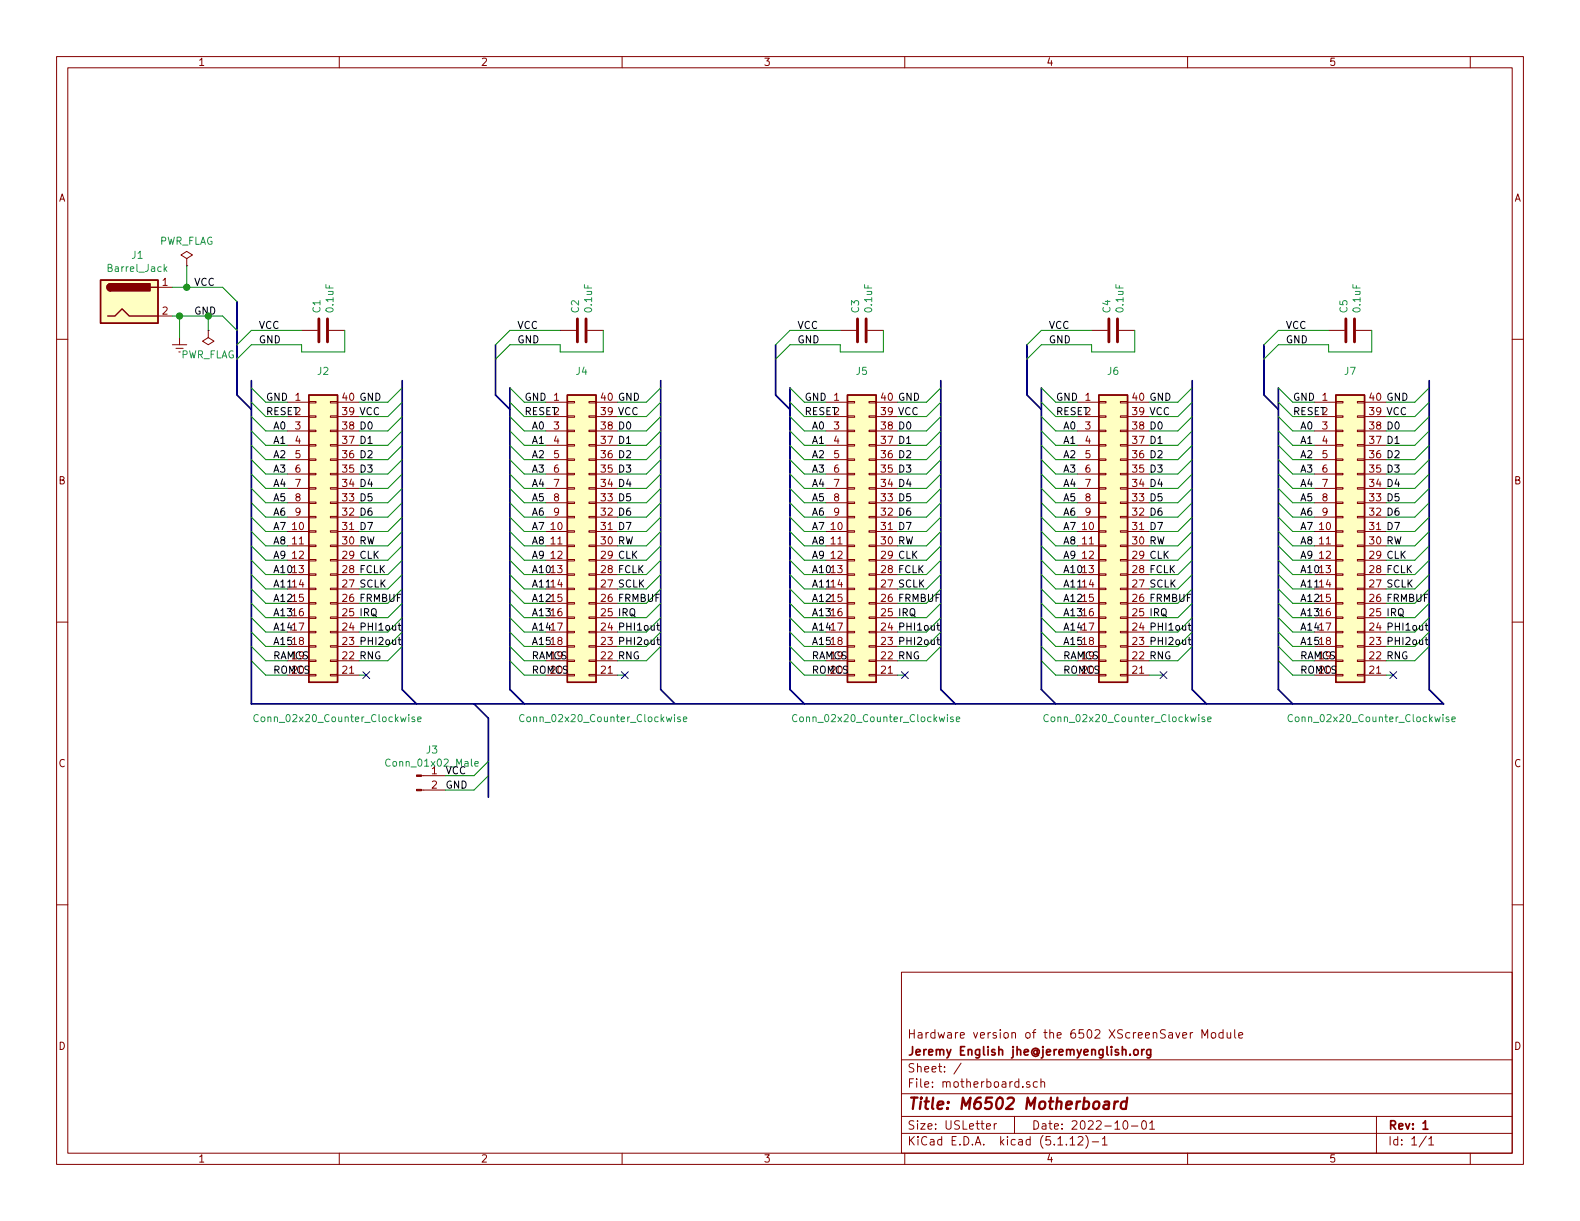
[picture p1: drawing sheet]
<svg xmlns="http://www.w3.org/2000/svg" width="279mm" height="216mm" viewBox="0 0 279 216" stroke-linecap="round" stroke-linejoin="round" font-family="sans-serif">
<g fill="none" stroke="#840000" stroke-width=".18">
<path d="M10 10h259.4v195.9h-259.4zM12 12h255.4v191.9h-255.4zM60 10v2M110 10v2M160 10v2M210 10v2M260 10v2M10 60h2M27.9 50.8h2.6M27.9 55.9h2.6M31.7 59.7v1.3M33 45.7l1-.6-1-.6-1 .6 1 .6v1.3"/>
<path d="M33 47h.1M36.8 58.4v1.3l1 .6-1 .7-1-.7 1-.6M36.8 58.4h.1M53.3 58.4h2.8M58.2 58.4h2.8M99.1 58.4h2.8M103.9 58.4h2.8M148.6 58.4h2.8M153.4 58.4h2.8M193 58.4h2.8M197.9 58.4h2.8M234.9 58.4h2.8"/>
<path d="M239.8 58.4h2.8M267.4 60h2M30.5 61h2.5M31.1 61.6h1.3M50.8 71.1h3.8M50.8 73.7h3.8M50.8 76.2h3.8M50.8 78.7h3.8M54.6 78.6h1.3v.3h-1.3zM54.6 76.1h1.3v.2h-1.3zM54.6 73.5h1.3v.3h-1.3zM54.6 71h1.3v.2h-1.3z"/>
<path d="M58.4 78.6h1.3v.3h-1.3zM58.4 76.1h1.3v.2h-1.3zM58.4 73.5h1.3v.3h-1.3zM58.4 71h1.3v.2h-1.3zM59.7 71.1h3.8M59.7 73.7h3.8M59.7 76.2h3.8M59.7 78.7h3.8M96.5 71.1h3.8M96.5 73.7h3.8M96.5 76.2h3.8M96.5 78.7h3.8"/>
<path d="M100.3 78.6h1.3v.3h-1.3zM100.3 76.1h1.3v.2h-1.3zM100.3 73.5h1.3v.3h-1.3zM100.3 71h1.3v.2h-1.3zM104.1 78.6h1.3v.3h-1.3zM104.1 76.1h1.3v.2h-1.3zM104.1 73.5h1.3v.3h-1.3zM104.1 71h1.3v.2h-1.3zM105.4 71.1h3.8M105.4 73.7h3.8M105.4 76.2h3.8M105.4 78.7h3.8"/>
<path d="M146 71.1h3.9M146 73.7h3.9M146 76.2h3.9M146 78.7h3.9M149.9 78.6h1.2v.3h-1.2zM149.9 76.1h1.2v.2h-1.2zM149.9 73.5h1.2v.3h-1.2zM149.9 71h1.2v.2h-1.2zM153.7 78.6h1.2v.3h-1.2zM153.7 76.1h1.2v.2h-1.2zM153.7 73.5h1.2v.3h-1.2zM153.7 71h1.2v.2h-1.2z"/>
<path d="M154.9 71.1h3.8M154.9 73.7h3.8M154.9 76.2h3.8M154.9 78.7h3.8M190.5 71.1h3.8M190.5 73.7h3.8M190.5 76.2h3.8M190.5 78.7h3.8M194.3 78.6h1.3v.3h-1.3zM194.3 76.1h1.3v.2h-1.3zM194.3 73.5h1.3v.3h-1.3zM194.3 71h1.3v.2h-1.3z"/>
<path d="M198.1 78.6h1.3v.3h-1.3zM198.1 76.1h1.3v.2h-1.3zM198.1 73.5h1.3v.3h-1.3zM198.1 71h1.3v.2h-1.3zM199.4 71.1h3.8M199.4 73.7h3.8M199.4 76.2h3.8M199.4 78.7h3.8M232.4 71.1h3.8M232.4 73.7h3.8M232.4 76.2h3.8M232.4 78.7h3.8"/>
<path d="M236.2 78.6h1.3v.3h-1.3zM236.2 76.1h1.3v.2h-1.3zM236.2 73.5h1.3v.3h-1.3zM236.2 71h1.3v.2h-1.3zM240 78.6h1.3v.3h-1.3zM240 76.1h1.3v.2h-1.3zM240 73.5h1.3v.3h-1.3zM240 71h1.3v.2h-1.3zM241.3 71.1h3.8M241.3 73.7h3.8M241.3 76.2h3.8M241.3 78.7h3.8"/>
<path d="M50.8 94h3.8M50.8 96.5h3.8M50.8 99.1h3.8M50.8 91.4h3.8M50.8 88.9h3.8M50.8 86.4h3.8M50.8 83.8h3.8M50.8 81.3h3.8M54.6 98.9h1.3v.3h-1.3zM54.6 96.4h1.3v.2h-1.3zM54.6 91.3h1.3v.3h-1.3zM54.6 88.8h1.3v.2h-1.3z"/>
<path d="M54.6 86.2h1.3v.3h-1.3zM54.6 83.7h1.3v.2h-1.3zM54.6 93.9h1.3v.2h-1.3zM54.6 81.2h1.3v.2h-1.3zM58.4 98.9h1.3v.3h-1.3zM58.4 96.4h1.3v.2h-1.3zM58.4 91.3h1.3v.3h-1.3zM58.4 88.8h1.3v.2h-1.3zM58.4 86.2h1.3v.3h-1.3zM58.4 83.7h1.3v.2h-1.3zM58.4 93.9h1.3v.2h-1.3zM58.4 81.2h1.3v.2h-1.3z"/>
<path d="M59.7 94h3.8M59.7 96.5h3.8M59.7 99.1h3.8M59.7 91.4h3.8M59.7 88.9h3.8M59.7 86.4h3.8M59.7 83.8h3.8M59.7 81.3h3.8M96.5 94h3.8M96.5 96.5h3.8M96.5 99.1h3.8M96.5 91.4h3.8"/>
<path d="M96.5 88.9h3.8M96.5 86.4h3.8M96.5 83.8h3.8M96.5 81.3h3.8M100.3 98.9h1.3v.3h-1.3zM100.3 96.4h1.3v.2h-1.3zM100.3 91.3h1.3v.3h-1.3zM100.3 88.8h1.3v.2h-1.3zM100.3 86.2h1.3v.3h-1.3zM100.3 83.7h1.3v.2h-1.3zM100.3 93.9h1.3v.2h-1.3zM100.3 81.2h1.3v.2h-1.3z"/>
<path d="M104.1 98.9h1.3v.3h-1.3zM104.1 96.4h1.3v.2h-1.3zM104.1 91.3h1.3v.3h-1.3zM104.1 88.8h1.3v.2h-1.3zM104.1 86.2h1.3v.3h-1.3zM104.1 83.7h1.3v.2h-1.3zM104.1 93.9h1.3v.2h-1.3zM104.1 81.2h1.3v.2h-1.3zM105.4 94h3.8M105.4 96.5h3.8M105.4 99.1h3.8M105.4 91.4h3.8"/>
<path d="M105.4 88.9h3.8M105.4 86.4h3.8M105.4 83.8h3.8M105.4 81.3h3.8M146 94h3.9M146 96.5h3.9M146 99.1h3.9M146 91.4h3.9M146 88.9h3.9M146 86.4h3.9M146 83.8h3.9M146 81.3h3.9"/>
<path d="M149.9 98.9h1.2v.3h-1.2zM149.9 96.4h1.2v.2h-1.2zM149.9 91.3h1.2v.3h-1.2zM149.9 88.8h1.2v.2h-1.2zM149.9 86.2h1.2v.3h-1.2zM149.9 83.7h1.2v.2h-1.2zM149.9 93.9h1.2v.2h-1.2zM149.9 81.2h1.2v.2h-1.2zM153.7 98.9h1.2v.3h-1.2zM153.7 96.4h1.2v.2h-1.2zM153.7 91.3h1.2v.3h-1.2zM153.7 88.8h1.2v.2h-1.2z"/>
<path d="M153.7 86.2h1.2v.3h-1.2zM153.7 83.7h1.2v.2h-1.2zM153.7 93.9h1.2v.2h-1.2zM153.7 81.2h1.2v.2h-1.2zM154.9 94h3.8M154.9 96.5h3.8M154.9 99.1h3.8M154.9 91.4h3.8M154.9 88.9h3.8M154.9 86.4h3.8M154.9 83.8h3.8M154.9 81.3h3.8"/>
<path d="M190.5 94h3.8M190.5 96.5h3.8M190.5 99.1h3.8M190.5 91.4h3.8M190.5 88.9h3.8M190.5 86.4h3.8M190.5 83.8h3.8M190.5 81.3h3.8M194.3 98.9h1.3v.3h-1.3zM194.3 96.4h1.3v.2h-1.3zM194.3 91.3h1.3v.3h-1.3zM194.3 88.8h1.3v.2h-1.3z"/>
<path d="M194.3 86.2h1.3v.3h-1.3zM194.3 83.7h1.3v.2h-1.3zM194.3 93.9h1.3v.2h-1.3zM194.3 81.2h1.3v.2h-1.3zM198.1 98.9h1.3v.3h-1.3zM198.1 96.4h1.3v.2h-1.3zM198.1 91.3h1.3v.3h-1.3zM198.1 88.8h1.3v.2h-1.3zM198.1 86.2h1.3v.3h-1.3zM198.1 83.7h1.3v.2h-1.3zM198.1 93.9h1.3v.2h-1.3zM198.1 81.2h1.3v.2h-1.3z"/>
<path d="M199.4 94h3.8M199.4 96.5h3.8M199.4 99.1h3.8M199.4 91.4h3.8M199.4 88.9h3.8M199.4 86.4h3.8M199.4 83.8h3.8M199.4 81.3h3.8M232.4 94h3.8M232.4 96.5h3.8M232.4 99.1h3.8M232.4 91.4h3.8"/>
<path d="M232.4 88.9h3.8M232.4 86.4h3.8M232.4 83.8h3.8M232.4 81.3h3.8M236.2 98.9h1.3v.3h-1.3zM236.2 96.4h1.3v.2h-1.3zM236.2 91.3h1.3v.3h-1.3zM236.2 88.8h1.3v.2h-1.3zM236.2 86.2h1.3v.3h-1.3zM236.2 83.7h1.3v.2h-1.3zM236.2 93.9h1.3v.2h-1.3zM236.2 81.2h1.3v.2h-1.3z"/>
<path d="M240 98.9h1.3v.3h-1.3zM240 96.4h1.3v.2h-1.3zM240 91.3h1.3v.3h-1.3zM240 88.8h1.3v.2h-1.3zM240 86.2h1.3v.3h-1.3zM240 83.7h1.3v.2h-1.3zM240 93.9h1.3v.2h-1.3zM240 81.2h1.3v.2h-1.3zM241.3 94h3.8M241.3 96.5h3.8M241.3 99.1h3.8M241.3 91.4h3.8"/>
<path d="M241.3 88.9h3.8M241.3 86.4h3.8M241.3 83.8h3.8M241.3 81.3h3.8M10 110h2M50.8 101.6h3.8M50.8 104.1h3.8M50.8 106.7h3.8M50.8 109.2h3.8M50.8 111.8h3.8M50.8 114.3h3.8M50.8 116.8h3.8"/>
<path d="M50.8 119.4h3.8M54.6 101.5h1.3v.2h-1.3zM54.6 104h1.3v.3h-1.3zM54.6 106.6h1.3v.2h-1.3zM54.6 109.1h1.3v.2h-1.3zM54.6 111.6h1.3v.3h-1.3zM54.6 114.2h1.3v.2h-1.3zM54.6 116.7h1.3v.3h-1.3zM54.6 119.3h1.3v.2h-1.3zM58.4 101.5h1.3v.2h-1.3zM58.4 104h1.3v.3h-1.3zM58.4 106.6h1.3v.2h-1.3z"/>
<path d="M58.4 109.1h1.3v.2h-1.3zM58.4 111.6h1.3v.3h-1.3zM58.4 114.2h1.3v.2h-1.3zM58.4 116.7h1.3v.3h-1.3zM58.4 119.3h1.3v.2h-1.3zM59.7 101.6h3.8M59.7 104.1h3.8M59.7 106.7h3.8M59.7 109.2h3.8M59.7 111.8h3.8M59.7 114.3h3.8M59.7 116.8h3.8"/>
<path d="M59.7 119.4h3.8M96.5 101.6h3.8M96.5 104.1h3.8M96.5 106.7h3.8M96.5 109.2h3.8M96.5 111.8h3.8M96.5 114.3h3.8M96.5 116.8h3.8M96.5 119.4h3.8M100.3 101.5h1.3v.2h-1.3zM100.3 104h1.3v.3h-1.3zM100.3 106.6h1.3v.2h-1.3z"/>
<path d="M100.3 109.1h1.3v.2h-1.3zM100.3 111.6h1.3v.3h-1.3zM100.3 114.2h1.3v.2h-1.3zM100.3 116.7h1.3v.3h-1.3zM100.3 119.3h1.3v.2h-1.3zM104.1 101.5h1.3v.2h-1.3zM104.1 104h1.3v.3h-1.3zM104.1 106.6h1.3v.2h-1.3zM104.1 109.1h1.3v.2h-1.3zM104.1 111.6h1.3v.3h-1.3zM104.1 114.2h1.3v.2h-1.3zM104.1 116.7h1.3v.3h-1.3z"/>
<path d="M104.1 119.3h1.3v.2h-1.3zM105.4 101.6h3.8M105.4 104.1h3.8M105.4 106.7h3.8M105.4 109.2h3.8M105.4 111.8h3.8M105.4 114.3h3.8M105.4 116.8h3.8M105.4 119.4h3.8M146 101.6h3.9M146 104.1h3.9M146 106.7h3.9"/>
<path d="M146 109.2h3.9M146 111.8h3.9M146 114.3h3.9M146 116.8h3.9M146 119.4h3.9M149.9 101.5h1.2v.2h-1.2zM149.9 104h1.2v.3h-1.2zM149.9 106.6h1.2v.2h-1.2zM149.9 109.1h1.2v.2h-1.2zM149.9 111.6h1.2v.3h-1.2zM149.9 114.2h1.2v.2h-1.2zM149.9 116.7h1.2v.3h-1.2z"/>
<path d="M149.9 119.3h1.2v.2h-1.2zM153.7 101.5h1.2v.2h-1.2zM153.7 104h1.2v.3h-1.2zM153.7 106.6h1.2v.2h-1.2zM153.7 109.1h1.2v.2h-1.2zM153.7 111.6h1.2v.3h-1.2zM153.7 114.2h1.2v.2h-1.2zM153.7 116.7h1.2v.3h-1.2zM153.7 119.3h1.2v.2h-1.2zM154.9 101.6h3.8M154.9 104.1h3.8M154.9 106.7h3.8"/>
<path d="M154.9 109.2h3.8M154.9 111.8h3.8M154.9 114.3h3.8M154.9 116.8h3.8M154.9 119.4h3.8M190.5 101.6h3.8M190.5 104.1h3.8M190.5 106.7h3.8M190.5 109.2h3.8M190.5 111.8h3.8M190.5 114.3h3.8M190.5 116.8h3.8"/>
<path d="M190.5 119.4h3.8M194.3 101.5h1.3v.2h-1.3zM194.3 104h1.3v.3h-1.3zM194.3 106.6h1.3v.2h-1.3zM194.3 109.1h1.3v.2h-1.3zM194.3 111.6h1.3v.3h-1.3zM194.3 114.2h1.3v.2h-1.3zM194.3 116.7h1.3v.3h-1.3zM194.3 119.3h1.3v.2h-1.3zM198.1 101.5h1.3v.2h-1.3zM198.1 104h1.3v.3h-1.3zM198.1 106.6h1.3v.2h-1.3z"/>
<path d="M198.1 109.1h1.3v.2h-1.3zM198.1 111.6h1.3v.3h-1.3zM198.1 114.2h1.3v.2h-1.3zM198.1 116.7h1.3v.3h-1.3zM198.1 119.3h1.3v.2h-1.3zM199.4 101.6h3.8M199.4 104.1h3.8M199.4 106.7h3.8M199.4 109.2h3.8M199.4 111.8h3.8M199.4 114.3h3.8M199.4 116.8h3.8"/>
<path d="M199.4 119.4h3.8M232.4 101.6h3.8M232.4 104.1h3.8M232.4 106.7h3.8M232.4 109.2h3.8M232.4 111.8h3.8M232.4 114.3h3.8M232.4 116.8h3.8M232.4 119.4h3.8M236.2 101.5h1.3v.2h-1.3zM236.2 104h1.3v.3h-1.3zM236.2 106.6h1.3v.2h-1.3z"/>
<path d="M236.2 109.1h1.3v.2h-1.3zM236.2 111.6h1.3v.3h-1.3zM236.2 114.2h1.3v.2h-1.3zM236.2 116.7h1.3v.3h-1.3zM236.2 119.3h1.3v.2h-1.3zM240 101.5h1.3v.2h-1.3zM240 104h1.3v.3h-1.3zM240 106.6h1.3v.2h-1.3zM240 109.1h1.3v.2h-1.3zM240 111.6h1.3v.3h-1.3zM240 114.2h1.3v.2h-1.3zM240 116.7h1.3v.3h-1.3z"/>
<path d="M240 119.3h1.3v.2h-1.3zM241.3 101.6h3.8M241.3 104.1h3.8M241.3 106.7h3.8M241.3 109.2h3.8M241.3 111.8h3.8M241.3 114.3h3.8M241.3 116.8h3.8M241.3 119.4h3.8M267.4 110h2M74.5 139.7h4.2M74.5 137.2h4.2"/>
<path d="M10 160h2M267.4 160h2M159.4 171.9h108v32h-108zM159.4 197.4h108M159.4 193.4h108M159.4 187.4h108M170 188l-1.3 1.9M174.4 199.2l.8-.2-.1-.2-.4-.1-.3 .2 .1 .7h.6M175.8 198.7v1M176.2 198.7l-.3 .1-.1 .2M179.4 197.4v3M182.1 191.3a.37 .37 0 0 0-.6 .2l.1 .2 .5 .1 .1 .2-.3 .3-.4-.1"/>
<path d="M183.4 191.3h-.4l-.3 .2 .1 .6 .2 .2 .4-.1M184.1 191.4v-.1a.37 .37 0 0 1 .6 .2v.8M184.1 190.8v1.5M198.8 198.2h.3a.94 .94 0 0 1 0 1.5 .8 .8 0 0 1-.6-.7 .8 .8 0 0 1 .3-.8zM200.1 199.1h1.1M202 198.3l.4-.1a.94 .94 0 0 1 0 1.5 .82 .82 0 0 1-.4-1.4zM203.3 198.6l.4-.4v1.5M203.3 199.7h.9M210.5 182.6v1M210.9 182.6l-.4 .3M212.5 183.6v-1.5l.6 1 .5-1v1.5M214.3 182.7l.2-.1 .4 .1v.7l-.2 .2-.4-.2z"/>
<path d="M216.3 182.7l-.5-.1-.3 .3 .1 .5 .2 .2 .5-.1M216.3 182.1v1.5M217 182.6v.9l.4 .1 .2-.2M217.6 182.6v1M218.3 182.1v1.3l.2 .2M219 183.1l.8-.2-.1-.2-.4-.1-.3 .2 .1 .7h.6M243.4 197.4v6.5M60 203.9v2M110 203.9v2M159.4 200.4h108M160 203.9v2M189.2 201.4l.5-.4v1.5"/>
<path d="M189.2 202.5h.9M190.7 201.1l.2-.1h.3l.2 .1 .1 .3-.9 1.1h.9M192 200.8a1.71 1.71 0 0 1 0 2.2M193.1 201.9h1.2M194.9 201.4l.5-.4v1.5M194.9 202.5h.9M210 203.9v2M252.2 200.9l-1.2 1.9M252.7 201.4l.4-.4v1.5M252.7 202.5h.8M260 203.9v2"/>
</g>
<path d="M200.6 185.7l.2-.1 .4 .1v.7l-.2 .2-.4-.2zM201.9 185.6v1M202.3 185.6l-.4 .3M203.5 185.6v1.2l-.3 .3-.4-.1M203.5 185.6h-.5l-.2 .3 .1 .6h.6M251.6 198.6l.5-.4v1.5M251.6 199.7h.9" fill="none" stroke="#840000" stroke-width=".3"/>
<path d="M195.3 194.8h.8l-.1 1.3M196.1 195.2l-.6 .1a.4 .4 0 0 0-.4 .4 .4 .4 0 0 0 .3 .4l.6-.1M197.1 194.8l-.1 1.3M197.7 194.8a.54 .54 0 0 0-.6 .3M199.2 194.8a.68 .68 0 0 0-1 .3v.6l.1 .3 .2 .1 .6-.1M199.3 194.1l-.2 2" fill="none" stroke="#840000" stroke-width=".41"/>
<path d="M56.4 56.4v4.1M57.9 56.4v4.1M102.1 56.4v4.1M103.6 56.4v4.1M151.6 56.4v4.1M153.2 56.4v4.1M196.1 56.4v4.1M197.6 56.4v4.1M238 56.4v4.1M239.5 56.4v4.1" fill="none" stroke="#840000" stroke-width=".51"/>
<g fill="#ffffc2" stroke="#ffffc2" stroke-width=".18">
<path d="M100.3 69.9h5.1v50.8h-5.1z"/>
<path d="M149.9 69.9h5v50.8h-5z"/>
<path d="M236.2 69.9h5.1v50.8h-5.1z"/>
<path d="M194.3 69.9h5.1v50.8h-5.1z"/>
<path d="M17.8 49.5h10.1v7.7h-10.1z"/>
<path d="M54.6 69.9h5.1v50.8h-5.1z"/>
</g>
<path d="M17.8 49.5h10.1v7.7h-10.1zM19 55.9h1.3l1.3-1.3 1.3 1.3h5M19.6 50.2a.63 .63 0 0 0-.7 .6 .63 .63 0 0 0 .7 .6M26.7 50.8h1.2M54.6 69.9h5.1v50.8h-5.1zM100.3 69.9h5.1v50.8h-5.1zM149.9 69.9h5v50.8h-5zM194.3 69.9h5.1v50.8h-5.1zM236.2 69.9h5.1v50.8h-5.1z" fill="none" stroke="#840000" stroke-width=".25"/>
<g fill="none" stroke="#008484" stroke-width=".18">
<path d="M29.2 47.5l.3 .5M29.5 47.2l-.5 .5M45.7 126.5a.6 .6 0 0 0-.9 .4 .6 .6 0 0 0 .6 .7l.3-.1M73.3 126.8h-.3l-.2 .1 .1 .2 .4 .2v.3h-.5M73.9 127.2l.6-.1-.1-.3h-.4l-.1 .1v.7h.5M84 135.1l.6-.1-.1-.3-.3-.1-.2 .2v.6h.5M92.7 126.5a.6 .6 0 0 0-.9 .4 .6 .6 0 0 0 .6 .7l.3-.1M120.3 126.8h-.3l-.2 .1 .1 .2 .4 .2v.3h-.5M120.9 127.2l.6-.1-.1-.3h-.4l-.1 .1v.7h.5M140.9 126.5a.6 .6 0 0 0-.8 .4 .6 .6 0 0 0 .6 .7l.2-.1M168.6 126.8h-.3l-.2 .1v.2l.5 .2v.3h-.5M169.1 127.2l.6-.1-.1-.3h-.3l-.2 .1 .1 .7h.4"/>
<path d="M185.4 126.5a.6 .6 0 0 0-.9 .4 .6 .6 0 0 0 .6 .7l.3-.1M213 126.8h-.3l-.2 .1 .1 .2 .4 .2v.3h-.5M213.6 127.2l.6-.1-.1-.3h-.4l-.1 .1v.7h.5M228.5 126.5a.6 .6 0 0 0-.8 .4 .6 .6 0 0 0 .6 .7l.2-.1M256.2 126.8h-.3l-.2 .1 .1 .2 .4 .2v.3h-.5M256.7 127.2l.7-.1-.1-.3h-.4l-.2 .1 .1 .7h.5"/>
</g>
<g fill="#840000" stroke="#840000" stroke-width=".18">
<path d="M73.7 139.6h.8v.2h-.8z"/>
<path d="M73.7 137h.8v.3h-.8z"/>
</g>
<g fill="#840000" stroke="#840000" stroke-width=".25">
<path d="M19.1 50.3l.5-.1v1.2a.64 .64 0 0 1-.6-.4 .64 .64 0 0 1 .1-.7z"/>
<path d="M19.6 50.2h6.9v1.2h-6.9z"/>
</g>
<g fill="none" stroke="#000084" stroke-width=".3">
<path d="M41.9 53.3v16.6l2.5 2.5M44.4 67.3v57.2h210.9l-2.6-2.6v-54.6M71.1 67.3v54.6l2.6 2.6M87.6 61v8.9l2.6 2.5M90.2 68.6v53.3l2.5 2.6M116.8 67.3v54.6l2.6 2.6M137.2 61v8.9l2.5 2.5M139.7 68.6v53.3l2.5 2.6M166.4 67.3v54.6l2.5 2.6M181.6 61v8.9l2.5 2.5M184.1 68.6v53.3l2.6 2.6M210.8 67.3v54.6l2.6 2.6"/>
<path d="M223.5 61v8.9l2.6 2.5M226.1 68.6v53.3l2.5 2.6M83.8 124.5l2.6 2.5v14"/>
</g>
<g fill="none" stroke="#008400" stroke-width=".18">
<path d="M30.5 55.9h8.9l2.5 2.5M30.5 50.8h8.9l2.5 2.5M31.7 55.9v3.8M33 47v3.8M36.8 55.9v2.5M53.3 58.4h-8.9l-2.5 2.6M61 58.4v3.8h-7.7v-1.2h-8.9l-2.5 2.5M99.1 58.4h-8.9l-2.6 2.6M106.7 58.4v3.8h-7.6v-1.2h-8.9l-2.6 2.5M148.6 58.4h-8.9l-2.5 2.6M156.2 58.4v3.8h-7.6v-1.2h-8.9l-2.5 2.5M193 58.4h-8.9l-2.5 2.6"/>
<path d="M200.7 58.4v3.8h-7.7v-1.2h-8.9l-2.5 2.5M234.9 58.4h-8.8l-2.6 2.6M242.6 58.4v3.8h-7.7v-1.2h-8.8l-2.6 2.5M44.4 68.6l2.6 2.5h3.8M44.4 71.1l2.6 2.6h3.8M44.4 73.7l2.6 2.5h3.8M44.4 76.2l2.6 2.5h3.8M44.4 78.7l2.6 2.6h3.8M71.1 68.6l-2.5 2.5h-5.1M71.1 71.1l-2.5 2.6h-5.1M71.1 73.7l-2.5 2.5h-5.1M71.1 76.2l-2.5 2.5h-5.1"/>
<path d="M71.1 78.7l-2.5 2.6h-5.1M90.2 68.6l2.5 2.5h3.8M90.2 71.1l2.5 2.6h3.8M90.2 73.7l2.5 2.5h3.8M90.2 76.2l2.5 2.5h3.8M90.2 78.7l2.5 2.6h3.8M116.8 68.6l-2.5 2.5h-5.1M116.8 71.1l-2.5 2.6h-5.1M116.8 73.7l-2.5 2.5h-5.1M116.8 76.2l-2.5 2.5h-5.1M116.8 78.7l-2.5 2.6h-5.1M139.7 68.6l2.5 2.5h3.8"/>
<path d="M139.7 71.1l2.5 2.6h3.8M139.7 73.7l2.5 2.5h3.8M139.7 76.2l2.5 2.5h3.8M139.7 78.7l2.5 2.6h3.8M166.4 68.6l-2.6 2.5h-5.1M166.4 71.1l-2.6 2.6h-5.1M166.4 73.7l-2.6 2.5h-5.1M166.4 76.2l-2.6 2.5h-5.1M166.4 78.7l-2.6 2.6h-5.1M184.1 68.6l2.6 2.5h3.8M184.1 71.1l2.6 2.6h3.8M184.1 73.7l2.6 2.5h3.8"/>
<path d="M184.1 76.2l2.6 2.5h3.8M184.1 78.7l2.6 2.6h3.8M210.8 68.6l-2.5 2.5h-5.1M210.8 71.1l-2.5 2.6h-5.1M210.8 73.7l-2.5 2.5h-5.1M210.8 76.2l-2.5 2.5h-5.1M210.8 78.7l-2.5 2.6h-5.1M226.1 68.6l2.5 2.5h3.8M226.1 71.1l2.5 2.6h3.8M226.1 73.7l2.5 2.5h3.8M226.1 76.2l2.5 2.5h3.8M226.1 78.7l2.5 2.6h3.8"/>
<path d="M252.7 68.6l-2.5 2.5h-5.1M252.7 71.1l-2.5 2.6h-5.1M252.7 73.7l-2.5 2.5h-5.1M252.7 76.2l-2.5 2.5h-5.1M252.7 78.7l-2.5 2.6h-5.1M44.4 81.3l2.6 2.5h3.8M44.4 94l2.6 2.5h3.8M44.4 96.5l2.6 2.6h3.8M44.4 99.1l2.6 2.5h3.8M44.4 91.4l2.6 2.6h3.8M44.4 83.8l2.6 2.6h3.8M44.4 86.4l2.6 2.5h3.8"/>
<path d="M44.4 88.9l2.6 2.5h3.8M71.1 81.3l-2.5 2.5h-5.1M71.1 94l-2.5 2.5h-5.1M71.1 96.5l-2.5 2.6h-5.1M71.1 99.1l-2.5 2.5h-5.1M71.1 91.4l-2.5 2.6h-5.1M71.1 83.8l-2.5 2.6h-5.1M71.1 86.4l-2.5 2.5h-5.1M71.1 88.9l-2.5 2.5h-5.1M90.2 81.3l2.5 2.5h3.8M90.2 94l2.5 2.5h3.8M90.2 96.5l2.5 2.6h3.8"/>
<path d="M90.2 99.1l2.5 2.5h3.8M90.2 91.4l2.5 2.6h3.8M90.2 83.8l2.5 2.6h3.8M90.2 86.4l2.5 2.5h3.8M90.2 88.9l2.5 2.5h3.8M116.8 81.3l-2.5 2.5h-5.1M116.8 94l-2.5 2.5h-5.1M116.8 96.5l-2.5 2.6h-5.1M116.8 99.1l-2.5 2.5h-5.1M116.8 91.4l-2.5 2.6h-5.1M116.8 83.8l-2.5 2.6h-5.1M116.8 86.4l-2.5 2.5h-5.1"/>
<path d="M116.8 88.9l-2.5 2.5h-5.1M139.7 81.3l2.5 2.5h3.8M139.7 94l2.5 2.5h3.8M139.7 96.5l2.5 2.6h3.8M139.7 99.1l2.5 2.5h3.8M139.7 91.4l2.5 2.6h3.8M139.7 83.8l2.5 2.6h3.8M139.7 86.4l2.5 2.5h3.8M139.7 88.9l2.5 2.5h3.8M166.4 81.3l-2.6 2.5h-5.1M166.4 94l-2.6 2.5h-5.1M166.4 96.5l-2.6 2.6h-5.1"/>
<path d="M166.4 99.1l-2.6 2.5h-5.1M166.4 91.4l-2.6 2.6h-5.1M166.4 83.8l-2.6 2.6h-5.1M166.4 86.4l-2.6 2.5h-5.1M166.4 88.9l-2.6 2.5h-5.1M184.1 81.3l2.6 2.5h3.8M184.1 94l2.6 2.5h3.8M184.1 96.5l2.6 2.6h3.8M184.1 99.1l2.6 2.5h3.8M184.1 91.4l2.6 2.6h3.8M184.1 83.8l2.6 2.6h3.8M184.1 86.4l2.6 2.5h3.8"/>
<path d="M184.1 88.9l2.6 2.5h3.8M210.8 81.3l-2.5 2.5h-5.1M210.8 94l-2.5 2.5h-5.1M210.8 96.5l-2.5 2.6h-5.1M210.8 99.1l-2.5 2.5h-5.1M210.8 91.4l-2.5 2.6h-5.1M210.8 83.8l-2.5 2.6h-5.1M210.8 86.4l-2.5 2.5h-5.1M210.8 88.9l-2.5 2.5h-5.1M226.1 81.3l2.5 2.5h3.8M226.1 94l2.5 2.5h3.8M226.1 96.5l2.5 2.6h3.8"/>
<path d="M226.1 99.1l2.5 2.5h3.8M226.1 91.4l2.5 2.6h3.8M226.1 83.8l2.5 2.6h3.8M226.1 86.4l2.5 2.5h3.8M226.1 88.9l2.5 2.5h3.8M252.7 81.3l-2.5 2.5h-5.1M252.7 94l-2.5 2.5h-5.1M252.7 96.5l-2.5 2.6h-5.1M252.7 99.1l-2.5 2.5h-5.1M252.7 91.4l-2.5 2.6h-5.1M252.7 83.8l-2.5 2.6h-5.1M252.7 86.4l-2.5 2.5h-5.1"/>
<path d="M252.7 88.9l-2.5 2.5h-5.1M44.4 101.6l2.6 2.5h3.8M44.4 104.1l2.6 2.6h3.8M44.4 106.7l2.6 2.5h3.8M44.4 109.2l2.6 2.6h3.8M44.4 111.8l2.6 2.5h3.8M44.4 114.3l2.6 2.5h3.8M44.4 116.8l2.6 2.6h3.8M63.5 119.4h1.3M71.1 101.6l-2.5 2.5h-5.1M71.1 104.1l-2.5 2.6h-5.1M71.1 106.7l-2.5 2.5h-5.1"/>
<path d="M71.1 109.2l-2.5 2.6h-5.1M71.1 111.8l-2.5 2.5h-5.1M71.1 114.3l-2.5 2.5h-5.1M90.2 101.6l2.5 2.5h3.8M90.2 104.1l2.5 2.6h3.8M90.2 106.7l2.5 2.5h3.8M90.2 109.2l2.5 2.6h3.8M90.2 111.8l2.5 2.5h3.8M90.2 114.3l2.5 2.5h3.8M90.2 116.8l2.5 2.6h3.8M109.2 119.4h1.3M116.8 101.6l-2.5 2.5h-5.1"/>
<path d="M116.8 104.1l-2.5 2.6h-5.1M116.8 106.7l-2.5 2.5h-5.1M116.8 109.2l-2.5 2.6h-5.1M116.8 111.8l-2.5 2.5h-5.1M116.8 114.3l-2.5 2.5h-5.1M139.7 101.6l2.5 2.5h3.8M139.7 104.1l2.5 2.6h3.8M139.7 106.7l2.5 2.5h3.8M139.7 109.2l2.5 2.6h3.8M139.7 111.8l2.5 2.5h3.8M139.7 114.3l2.5 2.5h3.8M139.7 116.8l2.5 2.6h3.8"/>
<path d="M158.7 119.4h1.3M166.4 101.6l-2.6 2.5h-5.1M166.4 104.1l-2.6 2.6h-5.1M166.4 106.7l-2.6 2.5h-5.1M166.4 109.2l-2.6 2.6h-5.1M166.4 111.8l-2.6 2.5h-5.1M166.4 114.3l-2.6 2.5h-5.1M184.1 101.6l2.6 2.5h3.8M184.1 104.1l2.6 2.6h3.8M184.1 106.7l2.6 2.5h3.8M184.1 109.2l2.6 2.6h3.8M184.1 111.8l2.6 2.5h3.8"/>
<path d="M184.1 114.3l2.6 2.5h3.8M184.1 116.8l2.6 2.6h3.8M203.2 119.4h2.5M210.8 101.6l-2.5 2.5h-5.1M210.8 104.1l-2.5 2.6h-5.1M210.8 106.7l-2.5 2.5h-5.1M210.8 109.2l-2.5 2.6h-5.1M210.8 111.8l-2.5 2.5h-5.1M210.8 114.3l-2.5 2.5h-5.1M226.1 101.6l2.5 2.5h3.8M226.1 104.1l2.5 2.6h3.8M226.1 106.7l2.5 2.5h3.8"/>
<path d="M226.1 109.2l2.5 2.6h3.8M226.1 111.8l2.5 2.5h3.8M226.1 114.3l2.5 2.5h3.8M226.1 116.8l2.5 2.6h3.8M245.1 119.4h1.3M252.7 101.6l-2.5 2.5h-5.1M252.7 104.1l-2.5 2.6h-5.1M252.7 106.7l-2.5 2.5h-5.1M252.7 109.2l-2.5 2.6h-5.1M252.7 111.8l-2.5 2.5h-5.1M252.7 114.3l-2.5 2.5h-5.1M86.4 137.2l-2.6 2.5h-5.1"/>
<path d="M86.4 134.6l-2.6 2.6h-5.1"/>
</g>
<g fill="none" stroke="#000" stroke-width=".18">
<path d="M70.4 113.1h.5M70.4 110.6h.5M70.6 110.2v1.1l.3 .1M70.6 112.7v1.1l.3 .2M116.1 113.1h.5M116.1 110.6h.5M116.3 110.2v1.1l.3 .1M116.3 112.7v1.1l.3 .2M165.7 113.1h.4M165.7 110.6h.4M165.8 110.2v1.1l.3 .1M165.8 112.7v1.1l.3 .2"/>
<path d="M210.1 113.1h.5M210.1 110.6h.5M210.3 112.7v1.1l.3 .2M210.3 110.2v1.1l.3 .1M252 113.1h.5M252 110.6h.5M252.2 112.7v1.1l.3 .2M252.2 110.2v1.1l.3 .1"/>
</g>
<g fill="#008400" stroke="#008400" stroke-width=".25">
<circle cx="33" cy="50.8" r=".51"/>
<circle cx="31.8" cy="55.9" r=".51"/>
<circle cx="36.8" cy="55.9" r=".51"/>
</g>
<path d="M64.2 118.8l1.2 1.2M65.4 118.8l-1.2 1.2M109.9 118.8l1.2 1.2M111.1 118.8l-1.2 1.2M159.4 118.8l1.2 1.2M160.6 118.8l-1.2 1.2M205.1 118.8l1.2 1.2M206.3 118.8l-1.2 1.2M245.8 118.8l1.2 1.2M247 118.8l-1.2 1.2" fill="none" stroke="#000084" stroke-width=".18"/>
<text font-size="2.8" fill="#840000" x="160.4" y="196.2">Title: M6502 Motherboard</text>
<g font-size="2.1" fill="#840000">
<text x="160.4" y="183.6">Hardware version of the 6502 XScreenSaver Module</text>
<text x="160.4" y="189.6">Sheet: /</text>
<text x="160.4" y="186.6">Jeremy English jhe@jeremyenglish.org</text>
<text x="160.4" y="192.3">File: motherboard.sch</text>
<text x="160.4" y="202.5">KiCad E.D.A. kicad (5.1.12)-1</text>
<text x="160.4" y="199.7">Size: USLetter</text>
<text x="182.4" y="199.7">Date: 2022-10-01</text>
<text x="245.4" y="199.7">Rev: 1</text>
<text x="245.4" y="202.5">Id: 1/1</text>
</g>
<g font-size="1.8" fill="#840000">
<text x="35" y="11.6">1</text>
<text x="85" y="11.6">2</text>
<text x="135" y="11.6">3</text>
<text x="185" y="11.6">4</text>
<text x="235" y="11.6">5</text>
<text x="10.4" y="35.6">A</text>
<text x="267.8" y="35.6">A</text>
<text x="28.7" y="50.5">1</text>
<text x="28.7" y="55.6">2</text>
<text x="31.9" y="63.4">PWR_FLAG</text>
<text x="52.2" y="70.9">1</text>
<text x="97.9" y="70.9">1</text>
<text x="147.5" y="70.9">1</text>
<text x="191.9" y="70.9">1</text>
<text x="233.8" y="70.9">1</text>
<text x="52.2" y="75.9">3</text>
<text x="97.9" y="75.9">3</text>
<text x="147.5" y="75.9">3</text>
<text x="191.9" y="75.9">3</text>
<text x="233.8" y="75.9">3</text>
<text x="52.2" y="78.5">4</text>
<text x="52.2" y="81">5</text>
<text x="52.2" y="83.6">6</text>
<text x="97.9" y="78.5">4</text>
<text x="97.9" y="81">5</text>
<text x="97.9" y="83.6">6</text>
<text x="147.5" y="78.5">4</text>
<text x="147.5" y="81">5</text>
<text x="147.5" y="83.6">6</text>
<text x="191.9" y="78.5">4</text>
<text x="191.9" y="81">5</text>
<text x="191.9" y="83.6">6</text>
<text x="233.8" y="78.5">4</text>
<text x="233.8" y="81">5</text>
<text x="233.8" y="83.6">6</text>
<text x="10.4" y="85.6">B</text>
<text x="52.2" y="86.1">7</text>
<text x="52.2" y="88.6">8</text>
<text x="97.9" y="86.1">7</text>
<text x="97.9" y="88.6">8</text>
<text x="147.5" y="86.1">7</text>
<text x="147.5" y="88.6">8</text>
<text x="191.9" y="86.1">7</text>
<text x="191.9" y="88.6">8</text>
<text x="233.8" y="86.1">7</text>
<text x="233.8" y="88.6">8</text>
<text x="267.8" y="85.6">B</text>
<text x="51.7" y="93.7">10</text>
<text x="52.2" y="91.2">9</text>
<text x="97.5" y="93.7">10</text>
<text x="97.9" y="91.2">9</text>
<text x="147" y="93.7">10</text>
<text x="147.5" y="91.2">9</text>
<text x="191.4" y="93.7">10</text>
<text x="191.9" y="91.2">9</text>
<text x="233.3" y="93.7">10</text>
<text x="233.8" y="91.2">9</text>
<text x="51.7" y="96.3">11</text>
<text x="51.7" y="98.8">12</text>
<text x="51.7" y="101.3">13</text>
<text x="97.5" y="96.3">11</text>
<text x="97.5" y="98.8">12</text>
<text x="97.5" y="101.3">13</text>
<text x="147" y="96.3">11</text>
<text x="147" y="98.8">12</text>
<text x="147" y="101.3">13</text>
<text x="191.4" y="96.3">11</text>
<text x="191.4" y="98.8">12</text>
<text x="191.4" y="101.3">13</text>
<text x="233.3" y="96.3">11</text>
<text x="233.3" y="98.8">12</text>
<text x="233.3" y="101.3">13</text>
<text x="51.7" y="103.9">14</text>
<text x="51.7" y="106.4">15</text>
<text x="97.5" y="103.9">14</text>
<text x="97.5" y="106.4">15</text>
<text x="147" y="103.9">14</text>
<text x="147" y="106.4">15</text>
<text x="191.4" y="103.9">14</text>
<text x="191.4" y="106.4">15</text>
<text x="233.3" y="103.9">14</text>
<text x="233.3" y="106.4">15</text>
<text x="51.7" y="109">16</text>
<text x="97.5" y="109">16</text>
<text x="147" y="109">16</text>
<text x="191.4" y="109">16</text>
<text x="233.3" y="109">16</text>
<text x="51.7" y="114">18</text>
<text x="60.6" y="119.1">21</text>
<text x="97.5" y="114">18</text>
<text x="106.3" y="119.1">21</text>
<text x="147" y="114">18</text>
<text x="155.9" y="119.1">21</text>
<text x="191.4" y="114">18</text>
<text x="200.3" y="119.1">21</text>
<text x="233.3" y="114">18</text>
<text x="242.2" y="119.1">21</text>
<text x="10.4" y="135.6">C</text>
<text x="76.4" y="136.9">1</text>
<text x="267.8" y="135.6">C</text>
<text x="76.4" y="139.4">2</text>
<text x="10.4" y="185.6">D</text>
<text x="267.8" y="185.6">D</text>
<text x="35" y="205.5">1</text>
<text x="85" y="205.5">2</text>
<text x="135" y="205.5">3</text>
<text x="185" y="205.5">4</text>
<text x="235" y="205.5">5</text>
</g>
<g font-size="1.8" fill="#008484">
<text x="23.3" y="45.8">J1</text>
<text x="28.1" y="43.3">PWR_FLAG</text>
<text x="19.3" y="48.1">Barrel_Jack</text>
<text x="56.7" y="55.3" transform="rotate(-90 56.7 55.3)">C1</text>
<text x="59" y="55.1" transform="rotate(-90 59 55.1)">0.1uF</text>
<text x="102.4" y="55.3" transform="rotate(-90 102.4 55.3)">C2</text>
<text x="104.7" y="55.1" transform="rotate(-90 104.7 55.1)">0.1uF</text>
<text x="151.9" y="55.3" transform="rotate(-90 151.9 55.3)">C3</text>
<text x="154.2" y="55.1" transform="rotate(-90 154.2 55.1)">0.1uF</text>
<text x="196.4" y="55.3" transform="rotate(-90 196.4 55.3)">C4</text>
<text x="198.7" y="55.1" transform="rotate(-90 198.7 55.1)">0.1uF</text>
<text x="238.3" y="55.3" transform="rotate(-90 238.3 55.3)">C5</text>
<text x="240.6" y="55.1" transform="rotate(-90 240.6 55.1)">0.1uF</text>
<text x="56.2" y="66.3">J2</text>
<text x="101.9" y="66.3">J4</text>
<text x="151.4" y="66.3">J5</text>
<text x="195.9" y="66.3">J6</text>
<text x="237.8" y="66.3">J7</text>
<text x="45.8" y="127.7">Conn_02x20_Counter_Clockwise</text>
<text x="92.8" y="127.7">Conn_02x20_Counter_Clockwise</text>
<text x="141" y="127.7">Conn_02x20_Counter_Clockwise</text>
<text x="185.5" y="127.7">Conn_02x20_Counter_Clockwise</text>
<text x="228.7" y="127.7">Conn_02x20_Counter_Clockwise</text>
<text x="68.7" y="135.6">Conn_01x02_Male</text>
<text x="75.4" y="133.2">J3</text>
</g>
<g font-size="1.8">
<text x="34.3" y="50.5">VCC</text>
<text x="34.3" y="55.6">GND</text>
<text x="45.7" y="58.2">VCC</text>
<text x="91.4" y="58.2">VCC</text>
<text x="141" y="58.2">VCC</text>
<text x="185.4" y="58.2">VCC</text>
<text x="227.3" y="58.2">VCC</text>
<text x="45.7" y="60.7">GND</text>
<text x="91.4" y="60.7">GND</text>
<text x="141" y="60.7">GND</text>
<text x="185.4" y="60.7">GND</text>
<text x="227.3" y="60.7">GND</text>
<text x="47" y="70.9">GND</text>
<text x="60.6" y="70.9">40 GND</text>
<text x="92.7" y="70.9">GND</text>
<text x="106.3" y="70.9">40 GND</text>
<text x="142.2" y="70.9">GND</text>
<text x="155.9" y="70.9">40 GND</text>
<text x="186.7" y="70.9">GND</text>
<text x="200.3" y="70.9">40 GND</text>
<text x="228.6" y="70.9">GND</text>
<text x="242.2" y="70.9">40 GND</text>
<text x="47" y="73.4">RESET2</text>
<text x="48.3" y="75.9">A0</text>
<text x="60.6" y="75.9">38 D0</text>
<text x="60.6" y="73.4">39 VCC</text>
<text x="92.7" y="73.4">RESET2</text>
<text x="94" y="75.9">A0</text>
<text x="106.3" y="75.9">38 D0</text>
<text x="106.3" y="73.4">39 VCC</text>
<text x="142.2" y="73.4">RESET2</text>
<text x="143.5" y="75.9">A0</text>
<text x="155.9" y="75.9">38 D0</text>
<text x="155.9" y="73.4">39 VCC</text>
<text x="186.7" y="73.4">RESET2</text>
<text x="188" y="75.9">A0</text>
<text x="200.3" y="75.9">38 D0</text>
<text x="200.3" y="73.4">39 VCC</text>
<text x="228.6" y="73.4">RESET2</text>
<text x="229.9" y="75.9">A0</text>
<text x="242.2" y="75.9">38 D0</text>
<text x="242.2" y="73.4">39 VCC</text>
<text x="48.3" y="83.6">A3</text>
<text x="48.3" y="81">A2</text>
<text x="48.3" y="78.5">A1</text>
<text x="60.6" y="83.6">35 D3</text>
<text x="60.6" y="81">36 D2</text>
<text x="60.6" y="78.5">37 D1</text>
<text x="94" y="83.6">A3</text>
<text x="94" y="81">A2</text>
<text x="94" y="78.5">A1</text>
<text x="106.3" y="83.6">35 D3</text>
<text x="106.3" y="81">36 D2</text>
<text x="106.3" y="78.5">37 D1</text>
<text x="143.5" y="83.6">A3</text>
<text x="143.5" y="81">A2</text>
<text x="143.5" y="78.5">A1</text>
<text x="155.9" y="83.6">35 D3</text>
<text x="155.9" y="81">36 D2</text>
<text x="155.9" y="78.5">37 D1</text>
<text x="188" y="78.5">A1</text>
<text x="188" y="81">A2</text>
<text x="188" y="83.6">A3</text>
<text x="200.3" y="83.6">35 D3</text>
<text x="200.3" y="81">36 D2</text>
<text x="200.3" y="78.5">37 D1</text>
<text x="229.9" y="78.5">A1</text>
<text x="229.9" y="81">A2</text>
<text x="229.9" y="83.6">A3</text>
<text x="242.2" y="83.6">35 D3</text>
<text x="242.2" y="81">36 D2</text>
<text x="242.2" y="78.5">37 D1</text>
<text x="48.3" y="88.6">A5</text>
<text x="48.3" y="86.1">A4</text>
<text x="60.6" y="88.6">33 D5</text>
<text x="60.6" y="86.1">34 D4</text>
<text x="94" y="88.6">A5</text>
<text x="94" y="86.1">A4</text>
<text x="106.3" y="88.6">33 D5</text>
<text x="106.3" y="86.1">34 D4</text>
<text x="143.5" y="86.1">A4</text>
<text x="143.5" y="88.6">A5</text>
<text x="155.9" y="88.6">33 D5</text>
<text x="155.9" y="86.1">34 D4</text>
<text x="188" y="88.6">A5</text>
<text x="188" y="86.1">A4</text>
<text x="200.3" y="88.6">33 D5</text>
<text x="200.3" y="86.1">34 D4</text>
<text x="229.9" y="88.6">A5</text>
<text x="229.9" y="86.1">A4</text>
<text x="242.2" y="88.6">33 D5</text>
<text x="242.2" y="86.1">34 D4</text>
<text x="48.3" y="93.7">A7</text>
<text x="48.3" y="91.2">A6</text>
<text x="60.6" y="93.7">31 D7</text>
<text x="60.6" y="91.2">32 D6</text>
<text x="94" y="93.7">A7</text>
<text x="94" y="91.2">A6</text>
<text x="106.3" y="93.7">31 D7</text>
<text x="106.3" y="91.2">32 D6</text>
<text x="143.5" y="93.7">A7</text>
<text x="143.5" y="91.2">A6</text>
<text x="155.9" y="93.7">31 D7</text>
<text x="155.9" y="91.2">32 D6</text>
<text x="188" y="91.2">A6</text>
<text x="188" y="93.7">A7</text>
<text x="200.3" y="93.7">31 D7</text>
<text x="200.3" y="91.2">32 D6</text>
<text x="229.9" y="93.7">A7</text>
<text x="229.9" y="91.2">A6</text>
<text x="242.2" y="93.7">31 D7</text>
<text x="242.2" y="91.2">32 D6</text>
<text x="48.3" y="101.3">A10</text>
<text x="48.3" y="98.8">A9</text>
<text x="48.3" y="96.3">A8</text>
<text x="60.6" y="101.3">28 FCLK</text>
<text x="60.6" y="98.8">29 CLK</text>
<text x="60.6" y="96.3">30 RW</text>
<text x="94" y="101.3">A10</text>
<text x="94" y="98.8">A9</text>
<text x="94" y="96.3">A8</text>
<text x="106.3" y="101.3">28 FCLK</text>
<text x="106.3" y="98.8">29 CLK</text>
<text x="106.3" y="96.3">30 RW</text>
<text x="143.5" y="101.3">A10</text>
<text x="143.5" y="98.8">A9</text>
<text x="143.5" y="96.3">A8</text>
<text x="155.9" y="101.3">28 FCLK</text>
<text x="155.9" y="98.8">29 CLK</text>
<text x="155.9" y="96.3">30 RW</text>
<text x="188" y="96.3">A8</text>
<text x="188" y="98.8">A9</text>
<text x="188" y="101.3">A10</text>
<text x="200.3" y="101.3">28 FCLK</text>
<text x="200.3" y="98.8">29 CLK</text>
<text x="200.3" y="96.3">30 RW</text>
<text x="229.9" y="101.3">A10</text>
<text x="229.9" y="98.8">A9</text>
<text x="229.9" y="96.3">A8</text>
<text x="242.2" y="101.3">28 FCLK</text>
<text x="242.2" y="98.8">29 CLK</text>
<text x="242.2" y="96.3">30 RW</text>
<text x="48.3" y="106.4">A12</text>
<text x="48.3" y="103.9">A11</text>
<text x="60.6" y="106.4">26 FRMBUF</text>
<text x="60.6" y="103.9">27 SCLK</text>
<text x="94" y="106.4">A12</text>
<text x="94" y="103.9">A11</text>
<text x="106.3" y="106.4">26 FRMBUF</text>
<text x="106.3" y="103.9">27 SCLK</text>
<text x="143.5" y="106.4">A12</text>
<text x="143.5" y="103.9">A11</text>
<text x="155.9" y="106.4">26 FRMBUF</text>
<text x="155.9" y="103.9">27 SCLK</text>
<text x="188" y="103.9">A11</text>
<text x="188" y="106.4">A12</text>
<text x="200.3" y="106.4">26 FRMBUF</text>
<text x="200.3" y="103.9">27 SCLK</text>
<text x="229.9" y="106.4">A12</text>
<text x="229.9" y="103.9">A11</text>
<text x="242.2" y="106.4">26 FRMBUF</text>
<text x="242.2" y="103.9">27 SCLK</text>
<text x="48.3" y="111.5">A14</text>
<text x="48.3" y="109">A13</text>
<text x="51.7" y="111.5">17</text>
<text x="60.6" y="111.5">24 PHI1out</text>
<text x="60.6" y="109">25 IRQ</text>
<text x="94" y="111.5">A14</text>
<text x="94" y="109">A13</text>
<text x="97.5" y="111.5">17</text>
<text x="106.3" y="111.5">24 PHI1out</text>
<text x="106.3" y="109">25 IRQ</text>
<text x="143.5" y="111.5">A14</text>
<text x="143.5" y="109">A13</text>
<text x="147" y="111.5">17</text>
<text x="155.9" y="111.5">24 PHI1out</text>
<text x="155.9" y="109">25 IRQ</text>
<text x="188" y="109">A13</text>
<text x="188" y="111.5">A14</text>
<text x="191.4" y="111.5">17</text>
<text x="200.3" y="111.5">24 PHI1out</text>
<text x="200.3" y="109">25 IRQ</text>
<text x="229.9" y="109">A13</text>
<text x="229.9" y="111.5">A14</text>
<text x="233.3" y="111.5">17</text>
<text x="242.2" y="111.5">24 PHI1out</text>
<text x="242.2" y="109">25 IRQ</text>
<text x="48.3" y="114">A15</text>
<text x="48.3" y="119.1">ROMCS</text>
<text x="48.3" y="116.6">RAMCS</text>
<text x="51.7" y="116.6">19</text>
<text x="51.7" y="119.1">20</text>
<text x="60.6" y="116.6">22 RNG</text>
<text x="60.6" y="114">23 PHI2out</text>
<text x="94" y="114">A15</text>
<text x="94" y="116.6">RAMCS</text>
<text x="94" y="119.1">ROMCS</text>
<text x="97.5" y="116.6">19</text>
<text x="97.5" y="119.1">20</text>
<text x="106.3" y="116.6">22 RNG</text>
<text x="106.3" y="114">23 PHI2out</text>
<text x="143.5" y="119.1">ROMCS</text>
<text x="143.5" y="116.6">RAMCS</text>
<text x="143.5" y="114">A15</text>
<text x="147" y="116.6">19</text>
<text x="147" y="119.1">20</text>
<text x="155.9" y="116.6">22 RNG</text>
<text x="155.9" y="114">23 PHI2out</text>
<text x="188" y="114">A15</text>
<text x="188" y="119.1">ROMCS</text>
<text x="188" y="116.6">RAMCS</text>
<text x="191.4" y="116.6">19</text>
<text x="191.4" y="119.1">20</text>
<text x="200.3" y="116.6">22 RNG</text>
<text x="200.3" y="114">23 PHI2out</text>
<text x="229.9" y="114">A15</text>
<text x="229.9" y="116.6">RAMCS</text>
<text x="229.9" y="119.1">ROMCS</text>
<text x="233.3" y="116.6">19</text>
<text x="233.3" y="119.1">20</text>
<text x="242.2" y="116.6">22 RNG</text>
<text x="242.2" y="114">23 PHI2out</text>
<text x="78.7" y="136.9">VCC</text>
<text x="78.7" y="139.4">GND</text>
</g>
</svg>
